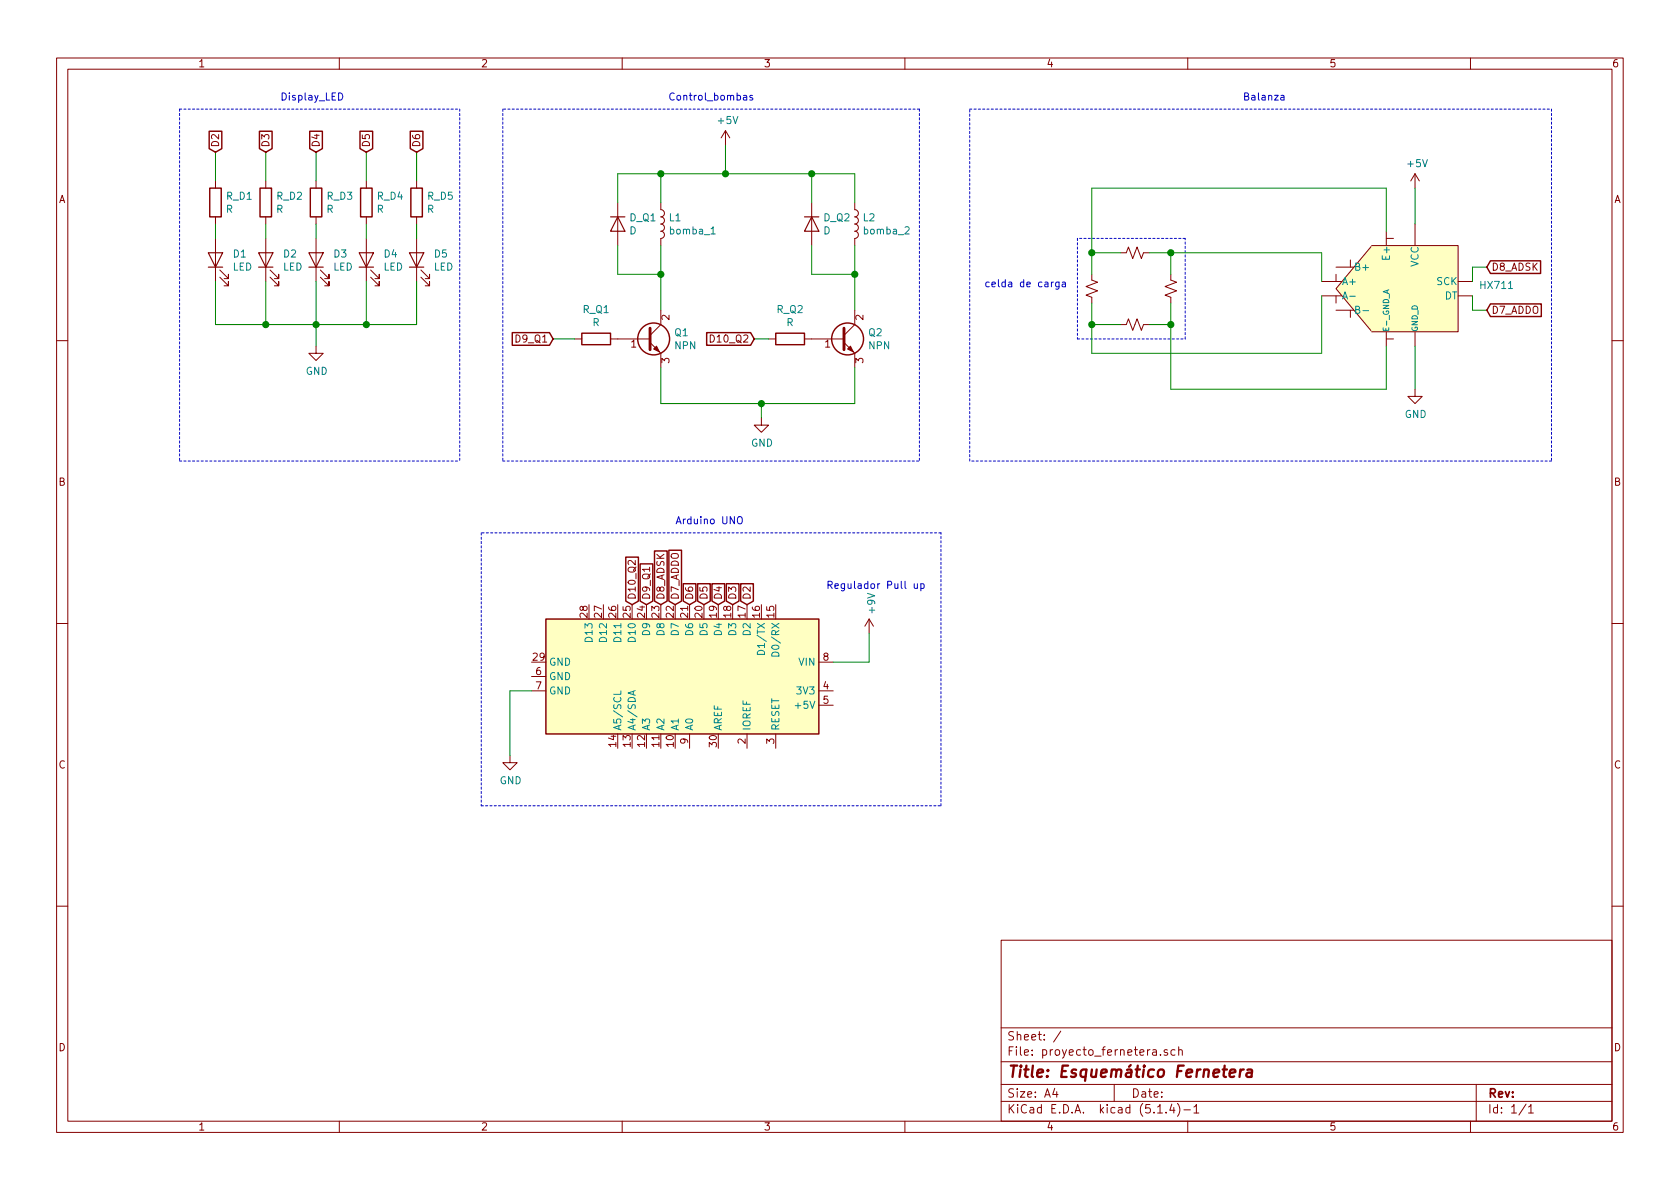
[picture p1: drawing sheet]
<svg xmlns="http://www.w3.org/2000/svg" width="297mm" height="210mm" viewBox="0 0 297 210" stroke-linecap="round" stroke-linejoin="round" font-family="sans-serif">
<g fill="none" stroke="#840000" stroke-width=".18">
<path d="M10 10.3h277v189.9h-277zM12 12.2h273v186.1h-273zM60 10.3v1.9M110 10.3v1.9M160 10.3v1.9M210 10.3v1.9M260 10.3v1.9M38.1 32v1.3M38.1 38.3v1.3M47 32v1.3M47 38.3v1.3M55.9 32v1.3"/>
<path d="M55.9 38.3v1.3M64.8 32v1.3M64.8 38.3v1.3M73.7 32v1.3M73.7 38.3v1.3M109.2 35.8v7.6M116.8 35.8v1.3a.63 .63 0 0 1 .7 .6 .63 .63 0 0 1-.7 .6 .63 .63 0 0 1 .7 .7 .63 .63 0 0 1-.7 .6 .63 .63 0 0 1 .7 .7 .63 .63 0 0 1-.7 .6 .63 .63 0 0 1 .7 .6 .63 .63 0 0 1-.7 .7v1.2M128.3 23.1l-.8 1.3M128.3 23.1v2.5M128.3 23.1l.7 1.3M143.5 35.8v7.6M151.1 35.8v1.3a.63 .63 0 0 1 .7 .6 .63 .63 0 0 1-.7 .6 .63 .63 0 0 1 .7 .7 .63 .63 0 0 1-.7 .6 .63 .63 0 0 1 .7 .7 .63 .63 0 0 1-.7 .6 .63 .63 0 0 1 .7 .6 .63 .63 0 0 1-.7 .7v1.2"/>
<path d="M250.2 30.7l-.8 1.3M250.2 30.7v2.6M250.2 39.6v3.9M250.2 30.7l.8 1.3M38.1 42.2v7.6M38.9 49l1.5 1.5v-.7v.7h-.8M38.9 47.7l1.5 1.6v-.8v.8h-.8M47 42.2v7.6M47.8 49l1.5 1.5v-.7v.7h-.8M47.8 47.7l1.5 1.6v-.8v.8h-.8M55.9 42.2v7.6M56.6 49l1.6 1.5v-.7v.7h-.8"/>
<path d="M56.6 47.7l1.6 1.6v-.8v.8h-.8M64.8 42.2v7.6M65.5 49l1.6 1.5v-.7v.7h-.8M65.5 47.7l1.6 1.6v-.8v.8h-.8M73.7 42.2v7.6M74.4 49l1.5 1.5v-.7v.7h-.7M74.4 47.7l1.5 1.6v-.8v.8h-.7M101.6 59.9h1.3M107.9 59.9h7M116.8 54.9v2.5l-1.9 1.9M135.9 59.9h1.3M142.2 59.9h7"/>
<path d="M151.1 54.9v2.5l-1.9 1.9M193 48.5v1l1.1 .4-2.1 .8 2.1 .7-2.1 .8 1 .4v1M198.1 57.4h1l.4-1 .8 2 .7-2 .8 2 .4-1h1M198.1 44.7h1l.4-1 .8 2 .7-2 .8 2 .4-1h1M207 48.5v1l1 .4-2 .8 2 .7-2 .8 1 .4v1M233.7 49.8h3.5M233.7 52.3h3.5M236.2 48.5v1.3M236.2 52.3v1.3M236.2 47.2h3.1M236.2 54.9h3.1M238.8 46v1.2"/>
<path d="M238.8 54.9v1.2M242.6 43.4h15.2v15.3h-15.2l-6.4-7.7zM245.1 59.9h1.3M245.1 42.2h1.3M245.1 40.9v2.4M245.1 58.8v2.4M250.2 58.8v2.4M257.8 49.8h2.5M257.8 52.3h2.5M10 60.2h2M55.9 61.2v1.3h1.2l-1.2 1.2-1.3-1.2h1.3M114.9 60.6l1.9 1.9v2.5"/>
<path d="M134.6 73.9v1.3h1.3l-1.3 1.2-1.3-1.2h1.3M149.2 60.6l1.9 1.9v2.5M250.2 68.8v1.3h1.3l-1.3 1.3-1.3-1.3h1.3M285 60.2h2M10 110.3h2M94 119.6h2.5M144.8 117.1h2.5M153.7 109.5l-.8 1.2M153.7 109.5v2.5M153.7 109.5l.7 1.2M285 110.3h2M90.2 133.6v1.3h1.2l-1.2 1.2-1.3-1.2h1.3"/>
<path d="M94 122.2h2.5M121.9 129.8v2.5M132.1 129.8v2.5M137.2 129.8v2.5M144.8 122.2h2.5M144.8 124.7h2.5M10 160.2h2M177 166.3h108v32h-108zM285 160.2h2M60 198.3v1.9M110 198.3v1.9M160 198.3v1.9"/>
<path d="M177 194.8h108M177 191.8h108M177 187.8h108M177 181.8h108M186.5 192.5l-.4 1h1M186.8 193v1M187.6 182.3l-1.3 2M197 191.8v3M203.8 185.7h.6l.1 .9M204.5 186h-.5a.29 .29 0 0 0-.3 .3 .29 .29 0 0 0 .3 .3l.5-.1M204.7 196.8h.8M205.2 186.5v.1"/>
<path d="M206.2 196.7v.1M206.4 185.7a.37 .37 0 0 0-.6 .1l.1 .2 .5 .2 .1 .1-.3 .3-.4-.1M207.2 195.2l-.4 1.1h.9M207.5 195.8v1M207.7 185.7l-.4-.1-.3 .3 .1 .6 .2 .1 .4-.1M208.2 195.1a1.71 1.71 0 0 1 0 2.3M208.4 185.7h.1a.37 .37 0 0 1 .5 .1v.8M208.4 185.1v1.5M209.3 196.3h1.2M210 198.3v1.9M211.1 195.8l.4-.5v1.5M211.1 196.8h.9"/>
<path d="M260 198.3v1.9M261 191.8v6.5M269.8 195.2l-1.2 2M270.3 195.8l.4-.5v1.5M270.3 196.8h.8"/>
</g>
<path d="M217.4 189.8l1-.2v-.4l-.6-.1-.3 .3-.1 .9 .2 .1 .6-.1M219.3 189.1l-.1 1.3M219.9 189.1a.55 .55 0 0 0-.6 .4M220.5 189.2h.8v1.2M221.4 189.6l-.7 .1a.4 .4 0 0 0-.3 .3 .4 .4 0 0 0 .2 .4l.7-.1" fill="none" stroke="#840000" stroke-width=".41"/>
<g fill="none" stroke="#840000" stroke-width=".25">
<path d="M37 23.2h2.2v3.1l-1.1 .6-1.1-.6zM37.1 33.3h2v5h-2zM45.9 23.2h2.2v3.1l-1.1 .6-1.1-.6zM46 33.3h2v5h-2zM54.8 23.2h2.2v3.1l-1.1 .6-1.1-.6zM54.9 33.3h2v5h-2zM63.7 23.2h2.2v3.1l-1.1 .6-1.1-.6zM63.8 33.3h2v5h-2zM72.5 23.2h2.3v3.1l-1.1 .6-1.2-.6zM72.6 33.3h2.1v5h-2.1zM90.6 58.8h6.6l.6 1.1-.6 1.2h-6.6zM102.9 58.9h5v2.1h-5z"/>
<path d="M124.9 58.8h7.8l.6 1.1-.6 1.2h-7.8zM137.2 58.9h5v2.1h-5zM263.5 46.1h8.9v2.3h-8.9l-.6-1.2zM263.5 53.7h9v2.3h-9l-.6-1.1zM110.6 98.5h2.3v7.8l-1.1 .6-1.2-.6zM113.2 99.7h2.2v6.6l-1.1 .6-1.1-.6zM115.7 97.4h2.3v8.9l-1.2 .6-1.1-.6zM118.3 97.3h2.2v9l-1.1 .6-1.1-.6zM96.5 109.5h48.3v20.3h-48.3zM120.8 103.2h2.2v3.1l-1.1 .6-1.1-.6zM123.3 103.2h2.3v3.1l-1.1 .6-1.2-.6zM125.9 103.2h2.2v3.1l-1.1 .6-1.1-.6z"/>
<path d="M128.4 103.2h2.3v3.1l-1.2 .6-1.1-.6zM131 103.2h2.2v3.1l-1.1 .6-1.1-.6z"/>
<circle cx="115.6" cy="59.9" r="2.82"/>
<circle cx="149.9" cy="59.9" r="2.82"/>
</g>
<g fill="none" stroke="#840000" stroke-width=".2">
<path d="M107.9 38.3h2.6M109.2 38.3l1.3 2.6h-2.6zM142.2 38.3h2.6M143.5 38.3l1.3 2.6h-2.6zM36.8 44.7h2.6l-1.3 2.5zM36.8 47.2h2.6M45.7 44.7h2.6l-1.3 2.5zM45.7 47.2h2.6M54.6 44.7h2.5l-1.2 2.5zM54.6 47.2h2.5M63.5 44.7h2.5l-1.2 2.5zM63.5 47.2h2.5"/>
<path d="M72.4 44.7h2.5l-1.2 2.5zM72.4 47.2h2.5"/>
</g>
<path d="M114.9 58v3.8M149.2 58v3.8" fill="none" stroke="#840000" stroke-width=".51"/>
<g fill="#840000" stroke="#840000" stroke-width=".18">
<path d="M150.4 61.2l.5 1-1-.5z"/>
<path d="M116.1 61.2l.5 1-1-.5z"/>
</g>
<g fill="#ffffc2" stroke="#ffffc2" stroke-width=".18">
<path d="M96.5 109.5h48.3v20.3h-48.3z"/>
<path d="M242.6 43.4v15.3l-6.4-7.7z"/>
<path d="M242.6 43.4h15.2v15.3h-15.2z"/>
</g>
<path d="M125.7 41.4h.8M238.7 52.4h.9M239.7 54.8l.6-.1 .1-.2-.1-.2-.6-.2v1.3h.5l.2-.1v-.3l-.3-.2M241 54.9h1M245.3 51.4v.4M245.5 51.3l-.9 .3 .9 .3M134 115.2a.68 .68 0 0 1 .8-.2 .68 .68 0 0 1 .4 .7h-1.3zM136.6 115.4a.67 .67 0 0 1 .8-.1 .67 .67 0 0 1 .3 .7h-1.3zM109.8 122.2v.6h-1.3M112 122.2v.7M112.3 122.1l-1.3 .4 1.3 .5" fill="none" stroke="#008484" stroke-width=".18"/>
<g fill="none" stroke="#0000c2" stroke-width=".18" stroke-dasharray=".4 .4">
<path d="M31.7 19.3v62.2M31.7 19.3h49.6M81.3 19.3v62.2M88.9 19.3v62.2M162.6 19.3h-73.7M162.6 19.3v62.2M171.4 19.3h102.9M274.3 19.3v62.2M190.5 42.2v17.7M190.5 59.9h19M209.5 59.9v-17.7M209.5 42.2h-19"/>
<path d="M31.7 81.5h49.6M85.1 94.2v48.3M88.9 81.5h73.7M166.4 94.2h-81.3M171.4 81.5v-62.2M274.3 81.5h-102.9M85.1 142.5h81.3M166.4 142.5v-48.3"/>
</g>
<g fill="none" stroke="#008400" stroke-width=".18">
<path d="M38.1 26.9v5.1M38.1 39.6v2.6M47 26.9v5.1M47 39.6v2.6M55.9 26.9v5.1M55.9 39.6v2.6M64.8 26.9v5.1M64.8 39.6v2.6M73.7 26.9v5.1M73.7 39.6v2.6M109.2 35.8v-5.1h41.9v5.1M116.8 30.7v5.1"/>
<path d="M128.3 25.6v5.1M143.5 30.7v5.1M250.2 33.3v6.3M38.1 49.8v7.6h35.6v-7.6M47 49.8v7.6M55.9 49.8v11.4M64.8 49.8v7.6M97.8 59.9h3.8M109.2 43.4v5.1h7.6M116.8 43.4v11.5M133.3 59.9h2.6M143.5 43.4v5.1h7.6"/>
<path d="M151.1 43.4v11.5M193 44.7h5.1M193 57.4h5.1M203.2 44.7h30.5v5.1M203.2 57.4h3.8M207 44.7v3.8M207 53.6v15.2h38.1v-7.6M233.7 52.3v10.2h-40.7v-8.9M245.1 40.9v-7.6h-52.1v15.2M260.3 52.3v2.6h2.6M262.9 47.2h-2.6v2.6M116.8 65v6.4h34.3v-6.4"/>
<path d="M134.6 71.4v2.5M250.2 61.2v7.6M153.7 112v5.1h-6.4M94 122.2h-3.8v11.4"/>
</g>
<g fill="none" stroke="#0000c2" stroke-width=".18">
<path d="M59.9 16.4a.64 .64 0 0 1 .7 .7 .64 .64 0 0 1-.7 .6zM131.5 16.9h.5v.8M132 17.2h-.4l-.2 .2 .1 .2h.5M133 16.9h-.3l-.1 .1v.2l.4 .1v.3h-.4M226.5 16.9h.5v.8M227 17.2h-.4l-.2 .2 .1 .2h.5M186.3 49.9l-.4 .2M187.2 49.9v1l-.2 .2h-.3M187.2 49.9h-.3l-.3 .2 .2 .6h.4M187.8 49.9h.5l.1 .8M188.4 50.2h-.4l-.2 .2v.3h.6M130.5 91.5l.2-.1a.45 .45 0 0 1 .5 .4v.4l-.1 .4h-.5a.92 .92 0 0 1-.1-1.1z"/>
<path d="M161.6 103.2l.1 .8 .3 .1 .2-.2M162.2 103.2v.9M162.8 103.3l.4-.1 .2 .2-.1 .6h-.5M162.8 103.2v1.3"/>
</g>
<g fill="#008400" stroke="#008400" stroke-width=".25">
<circle cx="116.8" cy="48.5" r=".51"/>
<circle cx="134.6" cy="71.4" r=".51"/>
<circle cx="116.8" cy="30.7" r=".51"/>
<circle cx="143.5" cy="30.7" r=".51"/>
<circle cx="151.1" cy="48.5" r=".51"/>
<circle cx="128.3" cy="30.7" r=".51"/>
<circle cx="193" cy="57.4" r=".51"/>
<circle cx="207" cy="44.7" r=".51"/>
<circle cx="207" cy="57.4" r=".51"/>
<circle cx="64.8" cy="57.4" r=".51"/>
<circle cx="193" cy="44.7" r=".51"/>
<circle cx="55.9" cy="57.4" r=".51"/>
<circle cx="47" cy="57.4" r=".51"/>
</g>
<text font-size="2.8" fill="#840000" x="178" y="190.5">Title: Esquemático Fernetera</text>
<g font-size="2.1" fill="#840000">
<text x="178" y="184">Sheet: /</text>
<text x="178" y="186.7">File: proyecto_fernetera.sch</text>
<text x="178" y="196.9">KiCad E.D.A. kicad (5.1.4)-1</text>
<text x="178" y="194.1">Size: A4</text>
<text x="200" y="194.1">Date:</text>
<text x="263" y="194.1">Rev:</text>
<text x="263" y="196.9">Id: 1/1</text>
</g>
<g font-size="1.8" fill="#840000">
<text x="35" y="11.9">1</text>
<text x="85" y="11.9">2</text>
<text x="135" y="11.9">3</text>
<text x="185" y="11.9">4</text>
<text x="235" y="11.9">5</text>
<text x="285" y="11.9">6</text>
<text x="38.7" y="26.1" transform="rotate(-90 38.7 26.1)">D2</text>
<text x="47.6" y="26.1" transform="rotate(-90 47.6 26.1)">D3</text>
<text x="56.5" y="26.1" transform="rotate(-90 56.5 26.1)">D4</text>
<text x="65.4" y="26.1" transform="rotate(-90 65.4 26.1)">D5</text>
<text x="74.3" y="26.1" transform="rotate(-90 74.3 26.1)">D6</text>
<text x="10.4" y="35.9">A</text>
<text x="285.4" y="35.9">A</text>
<text x="263.7" y="47.9">D8_ADSK</text>
<text x="118.4" y="56.6" transform="rotate(-90 118.4 56.6)">2</text>
<text x="152.7" y="56.6" transform="rotate(-90 152.7 56.6)">2</text>
<text x="263.7" y="55.5">D7_ADDO</text>
<text x="91.4" y="60.6">D9_Q1</text>
<text x="111.6" y="61.5">1</text>
<text x="118.4" y="64.2" transform="rotate(-90 118.4 64.2)">3</text>
<text x="126" y="60.6">D10_Q2</text>
<text x="145.9" y="61.5">1</text>
<text x="152.7" y="64.2" transform="rotate(-90 152.7 64.2)">3</text>
<text x="10.4" y="85.9">B</text>
<text x="285.4" y="85.9">B</text>
<text x="112.4" y="106.1" transform="rotate(-90 112.4 106.1)">D10_Q2</text>
<text x="114.9" y="106.1" transform="rotate(-90 114.9 106.1)">D9_Q1</text>
<text x="117.5" y="106.1" transform="rotate(-90 117.5 106.1)">D8_ADSK</text>
<text x="120" y="106.1" transform="rotate(-90 120 106.1)">D7_ADDO</text>
<text x="122.6" y="106.1" transform="rotate(-90 122.6 106.1)">D6</text>
<text x="125.1" y="106.1" transform="rotate(-90 125.1 106.1)">D5</text>
<text x="127.6" y="106.1" transform="rotate(-90 127.6 106.1)">D4</text>
<text x="130.2" y="106.1" transform="rotate(-90 130.2 106.1)">D3</text>
<text x="132.7" y="106.1" transform="rotate(-90 132.7 106.1)">D2</text>
<text x="103.9" y="109.2" transform="rotate(-90 103.9 109.2)">28</text>
<text x="106.4" y="109.2" transform="rotate(-90 106.4 109.2)">27</text>
<text x="109" y="109.2" transform="rotate(-90 109 109.2)">26</text>
<text x="111.5" y="109.2" transform="rotate(-90 111.5 109.2)">25</text>
<text x="114" y="109.2" transform="rotate(-90 114 109.2)">24</text>
<text x="116.6" y="109.2" transform="rotate(-90 116.6 109.2)">23</text>
<text x="119.1" y="109.2" transform="rotate(-90 119.1 109.2)">22</text>
<text x="121.7" y="109.2" transform="rotate(-90 121.7 109.2)">21</text>
<text x="124.2" y="109.2" transform="rotate(-90 124.2 109.2)">20</text>
<text x="126.7" y="109.2" transform="rotate(-90 126.7 109.2)">19</text>
<text x="129.3" y="109.2" transform="rotate(-90 129.3 109.2)">18</text>
<text x="131.8" y="109.2" transform="rotate(-90 131.8 109.2)">17</text>
<text x="134.4" y="109.2" transform="rotate(-90 134.4 109.2)">16</text>
<text x="136.9" y="109.2" transform="rotate(-90 136.9 109.2)">15</text>
<text x="94.3" y="116.8">29</text>
<text x="94.8" y="119.4">6</text>
<text x="145.6" y="116.8">8</text>
<text x="94.8" y="121.9">7</text>
<text x="145.6" y="121.9">4</text>
<text x="145.6" y="124.5">5</text>
<text x="121.7" y="131.5" transform="rotate(-90 121.7 131.5)">9</text>
<text x="131.8" y="131.5" transform="rotate(-90 131.8 131.5)">2</text>
<text x="136.9" y="131.5" transform="rotate(-90 136.9 131.5)">3</text>
<text x="10.4" y="135.9">C</text>
<text x="109" y="132" transform="rotate(-90 109 132)">14</text>
<text x="111.5" y="132" transform="rotate(-90 111.5 132)">13</text>
<text x="114" y="132" transform="rotate(-90 114 132)">12</text>
<text x="116.6" y="132" transform="rotate(-90 116.6 132)">11</text>
<text x="119.1" y="132" transform="rotate(-90 119.1 132)">10</text>
<text x="126.7" y="132" transform="rotate(-90 126.7 132)">30</text>
<text x="285.4" y="135.9">C</text>
<text x="10.4" y="185.9">D</text>
<text x="285.4" y="185.9">D</text>
<text x="35" y="199.9">1</text>
<text x="85" y="199.9">2</text>
<text x="135" y="199.9">3</text>
<text x="185" y="199.9">4</text>
<text x="235" y="199.9">5</text>
<text x="285" y="199.9">6</text>
</g>
<g font-size="1.8" fill="#0000c2">
<text x="49.5" y="17.8">Display_LED</text>
<text x="118.1" y="17.8">Control_bombas</text>
<text x="219.7" y="17.8">Balanza</text>
<text x="174" y="50.8">celda de carga</text>
<text x="119.4" y="92.7">Arduino UNO</text>
<text x="146" y="104.1">Regulador Pull up</text>
</g>
<g font-size="1.8" fill="#008484">
<text x="127.1" y="21.9">+5V</text>
<text x="249" y="29.6">+5V</text>
<text x="40.1" y="35.3">R_D1</text>
<text x="48.9" y="35.3">R_D2</text>
<text x="57.8" y="35.3">R_D3</text>
<text x="66.7" y="35.3">R_D4</text>
<text x="75.6" y="35.3">R_D5</text>
<text x="40" y="37.6">R</text>
<text x="48.8" y="37.6">R</text>
<text x="57.7" y="37.6">R</text>
<text x="66.6" y="37.6">R</text>
<text x="75.5" y="37.6">R</text>
<text x="111.3" y="41.4">D</text>
<text x="111.4" y="39.1">D_Q1</text>
<text x="118.4" y="39.1">L1</text>
<text x="118.6" y="41.4">bomba_1</text>
<text x="145.6" y="41.4">D</text>
<text x="145.7" y="39.1">D_Q2</text>
<text x="152.7" y="39.1">L2</text>
<text x="152.9" y="41.4">bomba_2</text>
<text x="41.1" y="47.8">LED</text>
<text x="41.3" y="45.5">D1</text>
<text x="50" y="47.8">LED</text>
<text x="50.2" y="45.5">D2</text>
<text x="58.9" y="47.8">LED</text>
<text x="59.1" y="45.5">D3</text>
<text x="67.8" y="47.8">LED</text>
<text x="67.9" y="45.5">D4</text>
<text x="76.7" y="47.8">LED</text>
<text x="76.8" y="45.5">D5</text>
<text x="239.3" y="47.9">B+</text>
<text x="245.7" y="45.6" transform="rotate(-90 245.7 45.6)">E+</text>
<text x="250.8" y="47.2" transform="rotate(-90 250.8 47.2)">VCC</text>
<text x="237.2" y="50.4">A+</text>
<text x="237.2" y="53">A-</text>
<text x="254.1" y="50.4">SCK</text>
<text x="255.4" y="53">DT</text>
<text x="261.9" y="51.1">HX711</text>
<text x="103.1" y="55.4">R_Q1</text>
<text x="104.8" y="57.7">R</text>
<text x="119.3" y="59.5">Q1</text>
<text x="137.4" y="55.4">R_Q2</text>
<text x="139.1" y="57.7">R</text>
<text x="153.6" y="59.5">Q2</text>
<text x="119.3" y="61.8">NPN</text>
<text x="153.6" y="61.8">NPN</text>
<text x="54.1" y="66.3">GND</text>
<text x="248.4" y="73.9">GND</text>
<text x="132.8" y="79">GND</text>
<text x="104.8" y="113.2" transform="rotate(-90 104.8 113.2)">D13</text>
<text x="107.3" y="113.2" transform="rotate(-90 107.3 113.2)">D12</text>
<text x="109.9" y="113.2" transform="rotate(-90 109.9 113.2)">D11</text>
<text x="112.4" y="113.2" transform="rotate(-90 112.4 113.2)">D10</text>
<text x="114.9" y="112.2" transform="rotate(-90 114.9 112.2)">D9</text>
<text x="117.5" y="112.2" transform="rotate(-90 117.5 112.2)">D8</text>
<text x="120" y="112.2" transform="rotate(-90 120 112.2)">D7</text>
<text x="122.6" y="112.2" transform="rotate(-90 122.6 112.2)">D6</text>
<text x="125.1" y="112.2" transform="rotate(-90 125.1 112.2)">D5</text>
<text x="127.6" y="112.2" transform="rotate(-90 127.6 112.2)">D4</text>
<text x="130.2" y="112.2" transform="rotate(-90 130.2 112.2)">D3</text>
<text x="132.7" y="112.2" transform="rotate(-90 132.7 112.2)">D2</text>
<text x="154.7" y="108.4" transform="rotate(-90 154.7 108.4)">+9V</text>
<text x="97" y="117.7">GND</text>
<text x="135.3" y="115" transform="rotate(-90 135.3 115)">D1/TX</text>
<text x="137.8" y="115.2" transform="rotate(-90 137.8 115.2)">D0/RX</text>
<text x="141.3" y="117.7">VIN</text>
<text x="97" y="120.3">GND</text>
<text x="97" y="122.8">GND</text>
<text x="141.1" y="125.3">+5V</text>
<text x="141.1" y="122.8">3V3</text>
<text x="109.9" y="129.3" transform="rotate(-90 109.9 129.3)">A5/SCL</text>
<text x="112.4" y="129.3" transform="rotate(-90 112.4 129.3)">A4/SDA</text>
<text x="114.9" y="129.3" transform="rotate(-90 114.9 129.3)">A3</text>
<text x="117.5" y="129.3" transform="rotate(-90 117.5 129.3)">A2</text>
<text x="120" y="129.3" transform="rotate(-90 120 129.3)">A1</text>
<text x="122.6" y="129.3" transform="rotate(-90 122.6 129.3)">A0</text>
<text x="127.6" y="129.3" transform="rotate(-90 127.6 129.3)">AREF</text>
<text x="132.7" y="129.3" transform="rotate(-90 132.7 129.3)">IOREF</text>
<text x="137.8" y="129.3" transform="rotate(-90 137.8 129.3)">RESET</text>
<text x="88.3" y="138.7">GND</text>
</g>
<g font-size="1.4" fill="#008484">
<text x="245.6" y="58.7" transform="rotate(-90 245.6 58.7)">E-_GND_A</text>
<text x="250.7" y="58.7" transform="rotate(-90 250.7 58.7)">GND_D</text>
</g>
</svg>
